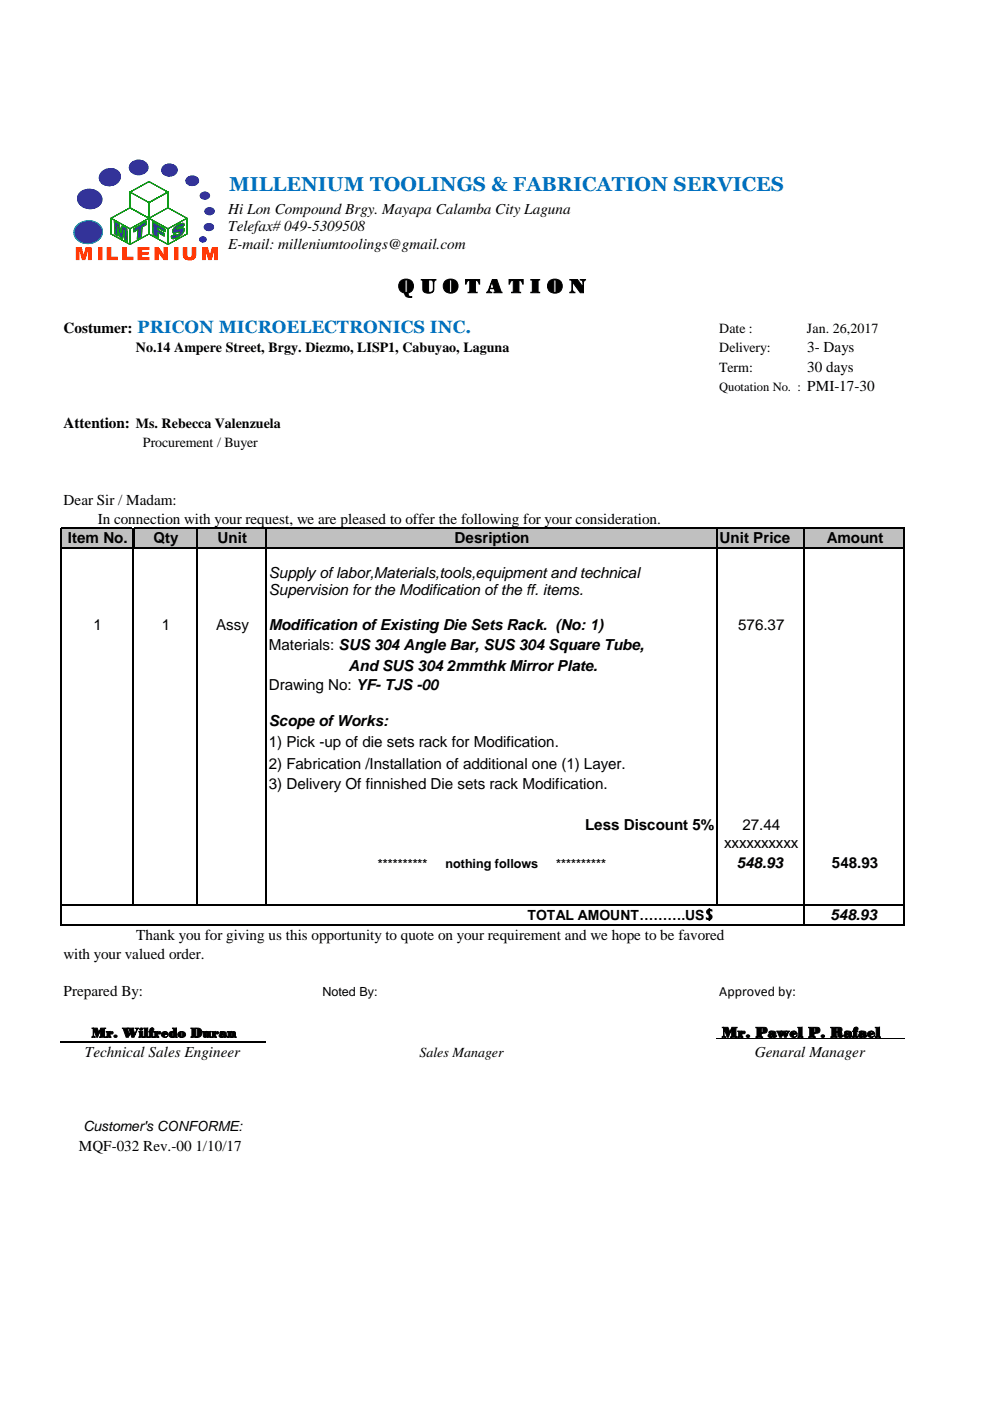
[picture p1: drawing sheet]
<svg xmlns="http://www.w3.org/2000/svg" width="210mm" height="297mm" viewBox="0 0 210 297" stroke-linecap="round" stroke-linejoin="round" font-family="sans-serif">
<path d="M13 111.9h178.6v4.2h-178.6z" fill-rule="evenodd" fill="#c0c0c0"/>
<path d="M151.8 220.1h39.9" fill="none" stroke="#000" stroke-width=".21"/>
<g fill="none" stroke="#000" stroke-width=".25">
<path d="M12.9 111.8v84.3M13 111.9h15M13 116.1h15M28.2 116.2v75.8M28.5 111.9h163.2M28.5 116.1h163.2M41.8 112.1v79.9M56.3 112.1v79.9M151.8 112.1v79.9M170.4 112.1v84M191.6 112.1v84M13 191.8h178.7"/>
<path d="M13 195.9h178.7M12.9 220.7h43.5"/>
</g>
<path d="M28 111.8h.5v4.4h-.5z" fill-rule="evenodd" fill="#000"/>
<g fill="none" stroke="#090" stroke-width=".21">
<path d="M23.5 46.2v3.4l4 2.2M23.5 46.2l4 2.3M27.5 40.7v3.3M27.5 48.5v3.3M27.5 40.7l4.1 2.2M27.5 44l8.1 4.5M27.5 40.7l4.1-2.2 4 2.2M27.5 44l-4 2.2M31.6 42.9v6.7M31.6 49.6l4 2.2M31.6 49.6l-4.1 2.2M35.6 40.7v3.3"/>
<path d="M35.6 48.5v3.3M35.6 40.7l-4 2.2M35.6 44l-8.1 4.5M35.6 44l4 2.2M39.6 46.2v3.4l-4 2.2M39.6 46.2l-4 2.3"/>
</g>
<path d="M24.2 46.9l.5 .3a.84 .84 0 0 1 .7 1l.2 1.1 .3-1.5 .9 .6 .2 2.7a.93 .93 0 0 1-.6-1.1l-.1-1.3-.3 1.8-.6-.3-.5-2.3 .1 2.1-.6-.3z" fill-rule="evenodd" fill="#339"/>
<path d="M24.2 46.9l.5 .3a.84 .84 0 0 1 .7 1l.2 1.1 .3-1.5 .9 .6 .2 2.7a.93 .93 0 0 1-.6-1.1l-.1-1.3-.3 1.8-.6-.3-.5-2.3 .1 2.1-.6-.3z" fill="none" stroke="#090" stroke-width=".21"/>
<path d="M32.3 47l2.6 1.5 .1 .6-1.6-.9v.5l1.4 .8v.5l-1.3-.7v1.1l-1-.6z" fill-rule="evenodd" fill="#339"/>
<path d="M32.3 47l2.6 1.5 .1 .6-1.6-.9v.5l1.4 .8v.5l-1.3-.7v1.1l-1-.6z" fill="none" stroke="#090" stroke-width=".21"/>
<path d="M37 48.2a2.52 2.52 0 0 1 1.9-.8l.2 .3-.9 .5a.41 .41 0 0 0-.5-.1 .41 .41 0 0 0-.2 .4l.6-.1a.52 .52 0 0 1 .8-.1 .52 .52 0 0 1 0 .8 2.95 2.95 0 0 1-2.4 1.5l-.2-.5 .9-.5v.1a.55 .55 0 0 0 .6 0 .55 .55 0 0 0 .2-.5l-1.1 .2a.55 .55 0 0 1-.3-.5 .55 .55 0 0 1 .3-.6z" fill-rule="evenodd" fill="#339"/>
<path d="M37 48.2a2.52 2.52 0 0 1 1.9-.8l.2 .3-.9 .5a.41 .41 0 0 0-.5-.1 .41 .41 0 0 0-.2 .4l.6-.1a.52 .52 0 0 1 .8-.1 .52 .52 0 0 1 0 .8 2.95 2.95 0 0 1-2.4 1.5l-.2-.5 .9-.5v.1a.55 .55 0 0 0 .6 0 .55 .55 0 0 0 .2-.5l-1.1 .2a.55 .55 0 0 1-.3-.5 .55 .55 0 0 1 .3-.6z" fill="none" stroke="#090" stroke-width=".21"/>
<path d="M28.4 48.5l2.6-1.6-.1 .3a.5 .5 0 0 1-.4 .7l-.4 .2-.1 2.1-.9 .5 .1-2.1-.9 .5z" fill-rule="evenodd" fill="#339"/>
<path d="M28.4 48.5l2.6-1.6-.1 .3a.5 .5 0 0 1-.4 .7l-.4 .2-.1 2.1-.9 .5 .1-2.1-.9 .5z" fill="none" stroke="#090" stroke-width=".21"/>
<g fill="#339">
<path d="M21.5 36.4a2.53 2.53 0 0 1 4 .4 2.3 2.3 0 0 1-.9 2.3 2.3 2.3 0 0 1-2.4 .2 1.72 1.72 0 0 1-.7-2.9z" fill-rule="evenodd"/>
<path d="M27.8 34.4a2.22 2.22 0 0 1 3.7 1 2.13 2.13 0 0 1-2.1 1.7 2.13 2.13 0 0 1-2.1-1.5l.1-.5z" fill-rule="evenodd"/>
<path d="M34.4 35.3a1.88 1.88 0 0 1 3.3 .7 1.81 1.81 0 0 1-1.7 1.4 1.81 1.81 0 0 1-1.9-1.3z" fill-rule="evenodd"/>
<path d="M39.5 37.7a1.56 1.56 0 0 1 2.7 .5 1.5 1.5 0 0 1-1.4 1.2 1.5 1.5 0 0 1-1.5-1z" fill-rule="evenodd"/>
<path d="M42.6 40.9a1.07 1.07 0 0 1 1.2-.2 1.07 1.07 0 0 1 .6 1 1.08 1.08 0 0 1-1.2 .6 1.08 1.08 0 0 1-.8-1.1z" fill-rule="evenodd"/>
<path d="M42.4 50.3a.71 .71 0 0 1 1.1-.1 .71 .71 0 0 1-.2 1.1 .7 .7 0 0 1-.9-.1 .7 .7 0 0 1 0-.9z" fill-rule="evenodd"/>
<path d="M16.7 40.9a2.96 2.96 0 0 1 5 1.1 2.36 2.36 0 0 1-2.9 2.3 2.23 2.23 0 0 1-2.1-3.4z" fill-rule="evenodd"/>
<path d="M16.2 47.9a3.3 3.3 0 0 1 5.4 .5 2.62 2.62 0 0 1-2.8 3.2 2.52 2.52 0 0 1-2.9-3.3z" fill-rule="evenodd"/>
</g>
<path d="M16.2 47.9a3.3 3.3 0 0 1 5.4 .5 2.62 2.62 0 0 1-2.8 3.2 2.52 2.52 0 0 1-2.9-3.3z" fill="none" stroke="#099" stroke-width=".21"/>
<g fill="#339">
<path d="M43.6 44.2a1.07 1.07 0 0 1 1.2-.2 1.07 1.07 0 0 1 .6 1 1.08 1.08 0 0 1-1.2 .6 1.08 1.08 0 0 1-.8-1.1z" fill-rule="evenodd"/>
<path d="M43.5 47.5a1.07 1.07 0 0 1 1.2-.2 1.07 1.07 0 0 1 .6 1.1 1.08 1.08 0 0 1-1.3 .6 1.08 1.08 0 0 1-.8-1.2z" fill-rule="evenodd"/>
</g>
<g fill="#f30">
<path d="M16.1 52.4h1.2l.4 1.6 .5-1.6h1.2v2.7h-.8v-2.1l-.5 2.1h-.7l-.6-2.1v2.1h-.7z" fill-rule="evenodd"/>
<path d="M20.8 52.4h.9v2.7h-.9z" fill-rule="evenodd"/>
<path d="M22.6 52.4h.9v2h1.5v.7h-2.4z" fill-rule="evenodd"/>
<path d="M25.9 52.4h.9v2h1.4v.7h-2.3z" fill-rule="evenodd"/>
<path d="M29.2 52.4h2.4v.6h-1.5v.4h1.4v.2v.3h-1.4v.6h1.6v.6h-2.5z" fill-rule="evenodd"/>
<path d="M32.8 52.4h.2a.73 .73 0 0 1 1 .6l.7 .9v-1.5h.9v2.7h-.3a.73 .73 0 0 1-1-.6l-.7-.9v1.5h-.8z" fill-rule="evenodd"/>
<path d="M36.9 52.4h.9v2.7h-.9z" fill-rule="evenodd"/>
<path d="M38.8 52.4h.9v1.6a.5 .5 0 0 0 .5 .5 .5 .5 0 0 0 .5-.5v-1.6h.9v.4a2.41 2.41 0 0 1-.4 2 1.53 1.53 0 0 1-1.9 .2 1.53 1.53 0 0 1-.5-1.8z" fill-rule="evenodd"/>
<path d="M42.8 52.4h1.2l.5 1.6 .4-1.6h1.2v2.7h-.7v-2.1l-.6 2.1h-.7l-.5-2.1v2.1h-.8z" fill-rule="evenodd"/>
</g>
<g fill="#339">
<path d="M35.5 35a.9 .9 0 0 1 1.3-.2 .9 .9 0 0 1 .2 1.3 .9 .9 0 0 1-1.3 .2 .9 .9 0 0 1-.2-1.3z" fill-rule="evenodd"/>
<path d="M40.3 37.5a.76 .76 0 0 1 1.2 0 .76 .76 0 0 1-.2 1.1 .76 .76 0 0 1-1-.1 .76 .76 0 0 1 0-1z" fill-rule="evenodd"/>
<path d="M44.1 44.6a.61 .61 0 0 1 .8-.3 .61 .61 0 0 1 .3 .7 .61 .61 0 0 1-.8 .3 .61 .61 0 0 1-.3-.7z" fill-rule="evenodd"/>
<path d="M44.1 48a.54 .54 0 0 1 .7-.2 .54 .54 0 0 1 .3 .6 .54 .54 0 0 1-.7 .3 .54 .54 0 0 1-.3-.7z" fill-rule="evenodd"/>
<circle cx="43.7" cy="41.4" r=".62"/>
</g>
<circle cx="43" cy="50.9" r=".5" fill="#00f"/>
<g fill="none" stroke="#090" stroke-width=".21">
<path d="M23.5 46.2v3.4l4 2.2M23.5 46.2l4 2.3M27.5 40.7v3.3M27.5 48.5v3.3M27.5 40.7l4.1 2.2M27.5 44l8.1 4.5M27.5 40.7l4.1-2.2 4 2.2M27.5 44l-4 2.2M31.6 42.9v6.7M31.6 49.6l4 2.2M31.6 49.6l-4.1 2.2M35.6 40.7v3.3"/>
<path d="M35.6 48.5v3.3M35.6 40.7l-4 2.2M35.6 44l-8.1 4.5M35.6 44l4 2.2M39.6 46.2v3.4l-4 2.2M39.6 46.2l-4 2.3"/>
</g>
<path d="M24.2 46.9l.5 .3a.84 .84 0 0 1 .7 1l.2 1.1 .3-1.5 .9 .6 .2 2.7a.93 .93 0 0 1-.6-1.1l-.1-1.3-.3 1.8-.6-.3-.5-2.3 .1 2.1-.6-.3z" fill-rule="evenodd" fill="#339"/>
<path d="M24.2 46.9l.5 .3a.84 .84 0 0 1 .7 1l.2 1.1 .3-1.5 .9 .6 .2 2.7a.93 .93 0 0 1-.6-1.1l-.1-1.3-.3 1.8-.6-.3-.5-2.3 .1 2.1-.6-.3z" fill="none" stroke="#090" stroke-width=".21"/>
<path d="M32.3 47l2.6 1.5 .1 .6-1.6-.9v.5l1.4 .8v.5l-1.3-.7v1.1l-1-.6z" fill-rule="evenodd" fill="#339"/>
<path d="M32.3 47l2.6 1.5 .1 .6-1.6-.9v.5l1.4 .8v.5l-1.3-.7v1.1l-1-.6z" fill="none" stroke="#090" stroke-width=".21"/>
<path d="M37 48.2a2.52 2.52 0 0 1 1.9-.8l.2 .3-.9 .5a.41 .41 0 0 0-.5-.1 .41 .41 0 0 0-.2 .4l.6-.1a.52 .52 0 0 1 .8-.1 .52 .52 0 0 1 0 .8 2.95 2.95 0 0 1-2.4 1.5l-.2-.5 .9-.5v.1a.55 .55 0 0 0 .6 0 .55 .55 0 0 0 .2-.5l-1.1 .2a.55 .55 0 0 1-.3-.5 .55 .55 0 0 1 .3-.6z" fill-rule="evenodd" fill="#339"/>
<path d="M37 48.2a2.52 2.52 0 0 1 1.9-.8l.2 .3-.9 .5a.41 .41 0 0 0-.5-.1 .41 .41 0 0 0-.2 .4l.6-.1a.52 .52 0 0 1 .8-.1 .52 .52 0 0 1 0 .8 2.95 2.95 0 0 1-2.4 1.5l-.2-.5 .9-.5v.1a.55 .55 0 0 0 .6 0 .55 .55 0 0 0 .2-.5l-1.1 .2a.55 .55 0 0 1-.3-.5 .55 .55 0 0 1 .3-.6z" fill="none" stroke="#090" stroke-width=".21"/>
<path d="M28.4 48.5l2.6-1.6-.1 .3a.5 .5 0 0 1-.4 .7l-.4 .2-.1 2.1-.9 .5 .1-2.1-.9 .5z" fill-rule="evenodd" fill="#339"/>
<g fill="none" stroke="#090" stroke-width=".21">
<path d="M23.5 46.2v3.4l4 2.2M23.5 46.2l4 2.3M27.5 40.7v3.3M27.5 48.5v3.3M27.5 40.7l4.1 2.2M27.5 44l8.1 4.5M27.5 40.7l4.1-2.2 4 2.2M27.5 44l-4 2.2M28.4 48.5l2.6-1.6-.1 .3a.5 .5 0 0 1-.4 .7l-.4 .2-.1 2.1-.9 .5 .1-2.1-.9 .5zM31.6 42.9v6.7M31.6 49.6l4 2.2M31.6 49.6l-4.1 2.2"/>
<path d="M35.6 40.7v3.3M35.6 48.5v3.3M35.6 40.7l-4 2.2M35.6 44l-8.1 4.5M35.6 44l4 2.2M39.6 46.2v3.4l-4 2.2M39.6 46.2l-4 2.3"/>
</g>
<path d="M24.2 46.9l.5 .3a.84 .84 0 0 1 .7 1l.2 1.1 .3-1.5 .9 .6 .2 2.7a.93 .93 0 0 1-.6-1.1l-.1-1.3-.3 1.8-.6-.3-.5-2.3 .1 2.1-.6-.3z" fill-rule="evenodd" fill="#339"/>
<path d="M24.2 46.9l.5 .3a.84 .84 0 0 1 .7 1l.2 1.1 .3-1.5 .9 .6 .2 2.7a.93 .93 0 0 1-.6-1.1l-.1-1.3-.3 1.8-.6-.3-.5-2.3 .1 2.1-.6-.3z" fill="none" stroke="#090" stroke-width=".21"/>
<path d="M32.3 47l2.6 1.5 .1 .6-1.6-.9v.5l1.4 .8v.5l-1.3-.7v1.1l-1-.6z" fill-rule="evenodd" fill="#339"/>
<path d="M32.3 47l2.6 1.5 .1 .6-1.6-.9v.5l1.4 .8v.5l-1.3-.7v1.1l-1-.6z" fill="none" stroke="#090" stroke-width=".21"/>
<path d="M37 48.2a2.52 2.52 0 0 1 1.9-.8l.2 .3-.9 .5a.41 .41 0 0 0-.5-.1 .41 .41 0 0 0-.2 .4l.6-.1a.52 .52 0 0 1 .8-.1 .52 .52 0 0 1 0 .8 2.95 2.95 0 0 1-2.4 1.5l-.2-.5 .9-.5v.1a.55 .55 0 0 0 .6 0 .55 .55 0 0 0 .2-.5l-1.1 .2a.55 .55 0 0 1-.3-.5 .55 .55 0 0 1 .3-.6z" fill-rule="evenodd" fill="#339"/>
<path d="M37 48.2a2.52 2.52 0 0 1 1.9-.8l.2 .3-.9 .5a.41 .41 0 0 0-.5-.1 .41 .41 0 0 0-.2 .4l.6-.1a.52 .52 0 0 1 .8-.1 .52 .52 0 0 1 0 .8 2.95 2.95 0 0 1-2.4 1.5l-.2-.5 .9-.5v.1a.55 .55 0 0 0 .6 0 .55 .55 0 0 0 .2-.5l-1.1 .2a.55 .55 0 0 1-.3-.5 .55 .55 0 0 1 .3-.6z" fill="none" stroke="#090" stroke-width=".21"/>
<path d="M28.4 48.5l2.6-1.6-.1 .3a.5 .5 0 0 1-.4 .7l-.4 .2-.1 2.1-.9 .5 .1-2.1-.9 .5z" fill-rule="evenodd" fill="#339"/>
<path d="M28.4 48.5l2.6-1.6-.1 .3a.5 .5 0 0 1-.4 .7l-.4 .2-.1 2.1-.9 .5 .1-2.1-.9 .5z" fill="none" stroke="#090" stroke-width=".21"/>
<g fill="#339">
<path d="M21.5 36.4a2.53 2.53 0 0 1 4 .4 2.3 2.3 0 0 1-.9 2.3 2.3 2.3 0 0 1-2.4 .2 1.72 1.72 0 0 1-.7-2.9z" fill-rule="evenodd"/>
<path d="M27.8 34.4a2.22 2.22 0 0 1 3.7 1 2.13 2.13 0 0 1-2.1 1.7 2.13 2.13 0 0 1-2.1-1.5l.1-.5z" fill-rule="evenodd"/>
<path d="M34.4 35.3a1.88 1.88 0 0 1 3.3 .7 1.81 1.81 0 0 1-1.7 1.4 1.81 1.81 0 0 1-1.9-1.3z" fill-rule="evenodd"/>
<path d="M39.5 37.7a1.56 1.56 0 0 1 2.7 .5 1.5 1.5 0 0 1-1.4 1.2 1.5 1.5 0 0 1-1.5-1z" fill-rule="evenodd"/>
<path d="M42.6 40.9a1.07 1.07 0 0 1 1.2-.2 1.07 1.07 0 0 1 .6 1 1.08 1.08 0 0 1-1.2 .6 1.08 1.08 0 0 1-.8-1.1z" fill-rule="evenodd"/>
<path d="M42.4 50.3a.71 .71 0 0 1 1.1-.1 .71 .71 0 0 1-.2 1.1 .7 .7 0 0 1-.9-.1 .7 .7 0 0 1 0-.9z" fill-rule="evenodd"/>
<path d="M16.7 40.9a2.96 2.96 0 0 1 5 1.1 2.36 2.36 0 0 1-2.9 2.3 2.23 2.23 0 0 1-2.1-3.4z" fill-rule="evenodd"/>
<path d="M16.2 47.9a3.3 3.3 0 0 1 5.4 .5 2.62 2.62 0 0 1-2.8 3.2 2.52 2.52 0 0 1-2.9-3.3z" fill-rule="evenodd"/>
</g>
<path d="M16.2 47.9a3.3 3.3 0 0 1 5.4 .5 2.62 2.62 0 0 1-2.8 3.2 2.52 2.52 0 0 1-2.9-3.3z" fill="none" stroke="#099" stroke-width=".21"/>
<g fill="#339">
<path d="M43.6 44.2a1.07 1.07 0 0 1 1.2-.2 1.07 1.07 0 0 1 .6 1 1.08 1.08 0 0 1-1.2 .6 1.08 1.08 0 0 1-.8-1.1z" fill-rule="evenodd"/>
<path d="M43.5 47.5a1.07 1.07 0 0 1 1.2-.2 1.07 1.07 0 0 1 .6 1.1 1.08 1.08 0 0 1-1.3 .6 1.08 1.08 0 0 1-.8-1.2z" fill-rule="evenodd"/>
</g>
<g fill="#f30">
<path d="M16.1 52.4h1.2l.4 1.6 .5-1.6h1.2v2.7h-.8v-2.1l-.5 2.1h-.7l-.6-2.1v2.1h-.7z" fill-rule="evenodd"/>
<path d="M20.8 52.4h.9v2.7h-.9z" fill-rule="evenodd"/>
<path d="M22.6 52.4h.9v2h1.5v.7h-2.4z" fill-rule="evenodd"/>
<path d="M25.9 52.4h.9v2h1.4v.7h-2.3z" fill-rule="evenodd"/>
<path d="M29.2 52.4h2.4v.6h-1.5v.4h1.4v.2v.3h-1.4v.6h1.6v.6h-2.5z" fill-rule="evenodd"/>
<path d="M32.8 52.4h.2a.73 .73 0 0 1 1 .6l.7 .9v-1.5h.9v2.7h-.3a.73 .73 0 0 1-1-.6l-.7-.9v1.5h-.8z" fill-rule="evenodd"/>
<path d="M36.9 52.4h.9v2.7h-.9z" fill-rule="evenodd"/>
<path d="M38.8 52.4h.9v1.6a.5 .5 0 0 0 .5 .5 .5 .5 0 0 0 .5-.5v-1.6h.9v.4a2.41 2.41 0 0 1-.4 2 1.53 1.53 0 0 1-1.9 .2 1.53 1.53 0 0 1-.5-1.8z" fill-rule="evenodd"/>
<path d="M42.8 52.4h1.2l.5 1.6 .4-1.6h1.2v2.7h-.7v-2.1l-.6 2.1h-.7l-.5-2.1v2.1h-.8z" fill-rule="evenodd"/>
</g>
<g fill="#339">
<path d="M35.5 35a.9 .9 0 0 1 1.3-.2 .9 .9 0 0 1 .2 1.3 .9 .9 0 0 1-1.3 .2 .9 .9 0 0 1-.2-1.3z" fill-rule="evenodd"/>
<path d="M40.3 37.5a.76 .76 0 0 1 1.2 0 .76 .76 0 0 1-.2 1.1 .76 .76 0 0 1-1-.1 .76 .76 0 0 1 0-1z" fill-rule="evenodd"/>
<path d="M44.1 44.6a.61 .61 0 0 1 .8-.3 .61 .61 0 0 1 .3 .7 .61 .61 0 0 1-.8 .3 .61 .61 0 0 1-.3-.7z" fill-rule="evenodd"/>
<path d="M44.1 48a.54 .54 0 0 1 .7-.2 .54 .54 0 0 1 .3 .6 .54 .54 0 0 1-.7 .3 .54 .54 0 0 1-.3-.7z" fill-rule="evenodd"/>
<circle cx="43.7" cy="41.4" r=".62"/>
</g>
<circle cx="43" cy="50.9" r=".5" fill="#00f"/>
<text font-size="4.3" fill="#0070c0" x="48.6" y="40.5">MILLENIUM TOOLINGS &amp; FABRICATION SERVICES</text>
<text font-size="4.3" x="84.3" y="62">Q U O T A T I O N</text>
<text font-size="3.8" fill="#0070c0" x="29.1" y="70.6">PRICON MICROELECTRONICS INC.</text>
<g font-size="3.2">
<text x="48.4" y="45.3">Hi Lon Compound Brgy. Mayapa Calamba City Laguna</text>
<text x="48.4" y="49">Telefax# 049-5309508</text>
<text x="48.4" y="52.7">E-mail: milleniumtoolings@gmail.com</text>
<text x="13.5" y="70.6">Costumer:</text>
<text x="171" y="74.7">3- Days</text>
<text x="171" y="78.8">30 days</text>
<text x="171" y="82.9">PMI-17-30</text>
<text x="13.5" y="90.7">Attention: Ms. Rebecca Valenzuela</text>
<text x="13.5" y="106.9">Dear Sir / Madam:</text>
<text x="20.7" y="110.9">In connection with your request, we are pleased to offer the following for your consideration.</text>
<text x="14.4" y="115.1">Item No.</text>
<text x="32.5" y="115.1">Qty</text>
<text x="46.1" y="115.1">Unit</text>
<text x="96.3" y="115.1">Desription</text>
<text x="152.5" y="115.1">Unit Price</text>
<text x="175.2" y="115.1">Amount</text>
<text x="57" y="122.5">Supply of labor,Materials,tools,equipment and technical</text>
<text x="57" y="126.2">Supervision for the Modification of the ff. items.</text>
<text x="19.8" y="133.5">1</text>
<text x="34.3" y="133.5">1</text>
<text x="45.8" y="133.5">Assy</text>
<text x="57" y="133.5">Modification of Existing Die Sets Rack. (No: 1)</text>
<text x="57" y="137.7">Materials: SUS 304 Angle Bar, SUS 304 Square Tube,</text>
<text x="156.4" y="133.5">576.37</text>
<text x="73.8" y="142.1">And SUS 304 2mmthk Mirror Plate.</text>
<text x="57" y="146.2">Drawing No: YF- TJS -00</text>
<text x="57" y="153.7">Scope of Works:</text>
<text x="57" y="158.2">1) Pick -up of die sets rack for Modification.</text>
<text x="57" y="162.9">2) Fabrication /Installation of additional one (1) Layer.</text>
<text x="57" y="167.2">3) Delivery Of finnished Die sets rack Modification.</text>
<text x="124" y="175.9">Less Discount 5%</text>
<text x="153.5" y="179.6">xxxxxxxxxx</text>
<text x="157.3" y="175.9">27.44</text>
<text x="156.1" y="183.9">548.93</text>
<text x="176.3" y="183.9">548.93</text>
<text x="176" y="195">548.93</text>
<text x="13.5" y="203.2">with your valued order.</text>
<text x="28.8" y="199.1">Thank you for giving us this opportunity to quote on your requirement and we hope to be favored</text>
<text x="13.5" y="211">Prepared By:</text>
<text x="152.9" y="219.8">Mr. Pawel P. Rafael</text>
<text x="18" y="223.9">Technical Sales Engineer</text>
<text x="159.9" y="223.9">Genaral Manager</text>
<text x="16.7" y="243.8">MQF-032 Rev.-00 1/10/17</text>
</g>
<g font-size="3">
<text x="152.4" y="70.6">Date :</text>
<text x="171" y="70.6">Jan. 26,2017</text>
<text x="28.8" y="74.7">No.14 Ampere Street, Brgy. Diezmo, LISP1, Cabuyao, Laguna</text>
<text x="152.4" y="74.7">Delivery:</text>
<text x="152.4" y="78.8">Term:</text>
<text x="30.3" y="94.8">Procurement / Buyer</text>
<text x="111.7" y="194.8">TOTAL AMOUNT……….US$</text>
<text x="152.4" y="211">Approved by:</text>
<text x="19.4" y="219.8">Mr. Wilfredo Duran</text>
<text x="88.9" y="223.9">Sales Manager</text>
<text x="17.7" y="239.7">Customer's CONFORME:</text>
</g>
<g font-size="2.7">
<text x="152.4" y="82.9">Quotation No. :</text>
<text x="80" y="183.9">**********</text>
<text x="94.4" y="183.9">nothing follows</text>
<text x="117.9" y="183.9">**********</text>
<text x="68.3" y="211">Noted By:</text>
</g>
</svg>
